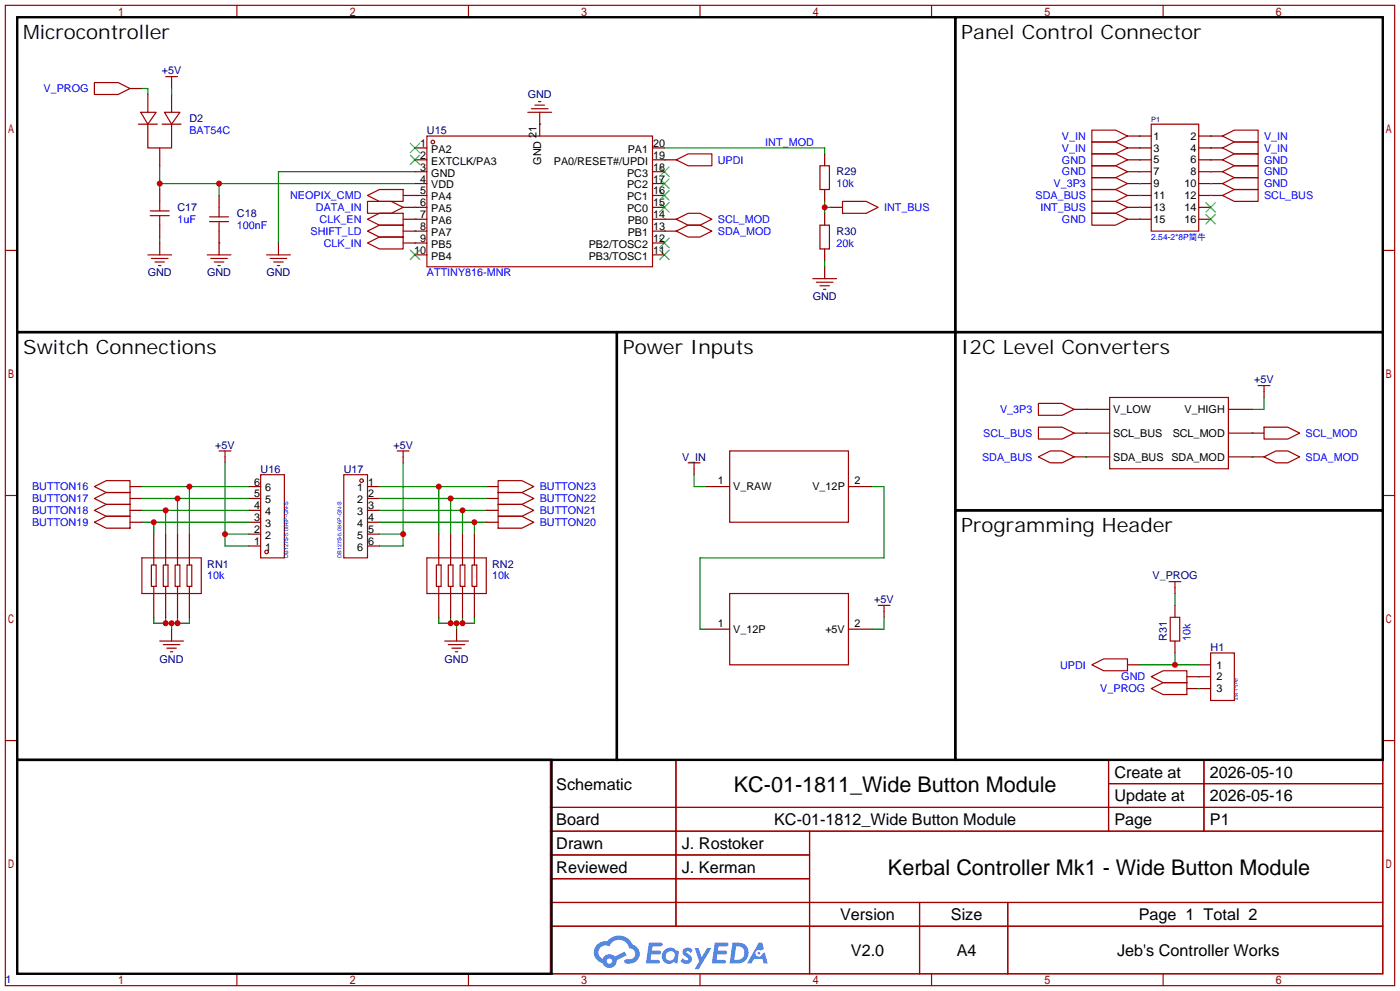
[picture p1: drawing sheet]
<svg xmlns="http://www.w3.org/2000/svg" width="299mm" height="212mm" viewBox="0 0 299 212" stroke-linecap="round" stroke-linejoin="round" font-family="sans-serif">
<g fill="none" stroke="#a10000" stroke-width=".25">
<path d="M1.1 1.1h297.2v209.6h-297.2zM3.7 3.7h292.1v204.5h-292.1zM50.7 1.1v2.6M100.2 1.1v2.6M149.7 1.1v2.6M199.3 1.1v2.6M248.8 1.1v2.6M1.1 53.5h2.6M295.8 53.5h2.5M1.1 105.9h2.6M295.8 105.9h2.5M1.1 158.3h2.6"/>
<path d="M295.8 158.3h2.5M117.7 162.4h178.1v45.8h-178.1zM117.7 172.6h178.1M117.7 177.7h178.1M144.6 162.4v35.6M173.2 177.7v30.5M237.1 162.4v15.3M237.1 167.5h58.7M257.5 162.4v15.3M117.7 182.8h55.5M117.7 192.9h178.1M117.7 187.8h55.5"/>
<path d="M117.7 198h178.1M196.7 192.9v15.3M215.6 192.9v15.3M50.7 208.2v2.5M100.2 208.2v2.5M149.7 208.2v2.5M199.3 208.2v2.5M248.8 208.2v2.5"/>
</g>
<g fill="#5487ff">
<path d="M146.3 202.8a1.3 1.3 0 0 1 1.8 .3l-.4 .6a.54 .54 0 0 0-.9-.2l.1 .2a1.28 1.28 0 0 1 .8 2 1.53 1.53 0 0 1-2.2-.3l.6-.6 .7 .5a.31 .31 0 0 0 .4-.3 .31 .31 0 0 0-.3-.3 1.12 1.12 0 0 1-.6-1.9z"/>
<path d="M148.6 202.7h.8l.7 1.9 1.2-1.9h.9l-2.7 4.5h-.9l.9-1.7z"/>
<path d="M138.8 201.5h1.6a1.31 1.31 0 0 1 1.3 .2 .4 .4 0 0 1-.4 .6h-1.7l-.2 .9h1.7a.4 .4 0 0 1 .3 .4 .4 .4 0 0 1-.4 .4h-1.7l-.1 1.2h1.3a.46 .46 0 0 1 .5 .1 .46 .46 0 0 1 .1 .5l-.3 .2h-2.6z"/>
<path d="M152.9 201.5h1.6a1.32 1.32 0 0 1 1.3 .2 .39 .39 0 0 1-.4 .6h-1.7l-.2 .9h1.7a.4 .4 0 0 1 .3 .4 .4 .4 0 0 1-.4 .4h-1.7l-.1 1.2h1.3a.46 .46 0 0 1 .5 .1 .46 .46 0 0 1 .1 .5l-.3 .2h-2.6z"/>
<path d="M162.3 201.5h.7l.4 1.3-.7 .4a.75 .75 0 0 0-1.1 .3 .75 .75 0 0 0 .5 1 .75 .75 0 0 0 1-.6l.5-.3 .6 2.4h-.8l-.3-1h-1.8l-.6 1h-.9z"/>
<path d="M156.7 201.5l-.6 4.5h1.4a2.27 2.27 0 0 0 2.6-2.3 2.27 2.27 0 0 0-2.7-2.2zM157.5 202.3a1.5 1.5 0 0 1 1.8 1.5 1.5 1.5 0 0 1-2 1.4h-.2z"/>
<path d="M142.1 203.1a1.6 1.6 0 0 0-.3 2.3 1.6 1.6 0 0 0 2.3 .2l.8 .4 .3-2.5-.2-.3h-.4a1.58 1.58 0 0 0-2.5-.1zM142.7 203.6a.98 .98 0 0 1 1.6 .5 .98 .98 0 0 1-1 1.2 .94 .94 0 0 1-.9-.6 .94 .94 0 0 1 .3-1.1z"/>
<path d="M127.8 201.9a2.37 2.37 0 0 0 1.1 4 1.54 1.54 0 0 0 1.8 1 1.54 1.54 0 0 0 1.2-1.6l2.2-1.1-.5-.8-2.1 1.1a1.57 1.57 0 0 0-2.6 .4 1.5 1.5 0 0 1-.7-2.1 1.5 1.5 0 0 1 2.1-.5 2.23 2.23 0 0 1 2.3-1.4 2.23 2.23 0 0 1 2 1.8 1.16 1.16 0 0 1 1.3 1.1 1.16 1.16 0 0 1-1.1 1.3h-.7a.47 .47 0 0 0-.6 .3 .47 .47 0 0 0 .5 .6 2.17 2.17 0 0 0 2.5-1 2.17 2.17 0 0 0-.4-2.7l-.8-.4a3.2 3.2 0 0 0-5.4-.7l-1.1 .1zM129.8 205.4a.58 .58 0 0 1 1.1 0 .58 .58 0 0 1-1.1 0z"/>
<circle cx="162.3" cy="203.8" r=".28"/>
</g>
<g fill="none" stroke="#a10000" stroke-width=".25">
<path d="M91.3 29.1h48.3v27.9h-48.3zM112.9 24h5.1M113.7 23.2h3.5M114.4 22.5h2.1M115.2 21.7h.5M144.7 34.2l2.5-1.3h5.1v2.5h-5.1zM78.6 46.9l2.6-1.3h5v2.5h-5zM78.6 49.4l2.6-1.3h5v2.6h-5zM78.6 51.9l2.6-1.2h5v2.5h-5zM144.7 46.9l2.5-1.3h2.5l2.6 1.3-2.6 1.2h-2.5zM144.7 49.4l2.5-1.3h2.5l2.6 1.3-2.6 1.3h-2.5zM180.2 43.1h5.1l2.5 1.2-2.5 1.3h-5.1z"/>
<circle cx="92.6" cy="30.4" r=".38"/>
</g>
<g fill="none" stroke="#870000" stroke-width=".25">
<path d="M88.8 31.6h2.5M88.8 34.2h2.5M88.8 36.7h2.5M88.8 39.2h2.5M115.4 24v5.1M139.6 31.6h2.5M139.6 34.2h5.1M139.6 36.7h2.5M139.6 39.2h2.5M86.2 46.9h5.1M86.2 49.4h5.1M86.2 51.9h5.1"/>
<path d="M88.8 41.8h2.5M88.8 44.3h2.5M88.8 54.5h2.5M139.6 41.8h2.5M139.6 44.3h2.5M139.6 46.9h5.1M139.6 49.4h5.1M139.6 51.9h2.5M139.6 54.5h2.5M177.7 44.3h2.5"/>
</g>
<g fill="none" stroke="#3c3" stroke-width=".25">
<path d="M87.8 30.6l2 2M87.8 33.1l2 2.1M89.8 30.6l-2 2M89.8 33.1l-2 2.1M141.1 38.2l2 2.1M141.1 35.7l2 2M143.1 38.2l-2 2.1M143.1 35.7l-2 2M87.8 53.5l2 2M89.8 53.5l-2 2M141.1 53.5l2 2M141.1 50.9l2 2.1"/>
<path d="M141.1 43.3l2 2M141.1 40.8l2 2M143.1 53.5l-2 2M143.1 50.9l-2 2.1M143.1 43.3l-2 2M143.1 40.8l-2 2"/>
</g>
<path d="M3.7 3.7h200.6v67.3h-200.6zM204.3 3.7h91.5v67.3h-91.5zM3.7 71h128.3v91.4h-128.3zM3.7 162.4h114.3v45.8h-114.3z" fill="none" stroke="#000" stroke-width=".51"/>
<path d="M34.2 39.2h54.6M34.2 35.4v5.1M46.9 39.2v2.6M115.4 26.5h.1" fill="none" stroke="#008700" stroke-width=".25"/>
<g fill="#c00">
<circle cx="34.2" cy="39.2" r=".63"/>
<circle cx="46.9" cy="39.2" r=".63"/>
</g>
<g fill="none" stroke="#008700" stroke-width=".25">
<path d="M88.8 36.7h-29.2v15.2M142.1 34.2h.1M34.2 50.7v1.2M46.9 51.9h.1M88.8 46.9h.1M88.8 49.4h.1M88.8 51.9h.1M88.8 44.3h.1M142.1 46.9h.1M142.1 49.4h.1M232.3 87.5h.1M232.3 97.7h.1"/>
<path d="M232.3 92.6h.1M267.8 97.7h.1M267.8 92.6h.1M270.4 85v2.5h-2.6M148.5 101.5v2.5h2.5M186.6 104h2.5v15.3h-39.4v15.2h1.3M251.3 139.6v2.5M243.7 142.1h12.7"/>
</g>
<g fill="none" stroke="#870000" stroke-width=".25">
<path d="M34.2 40.5v2.6M34.2 48.1v2.6M34.2 51.9v2.6M46.9 41.8v2.5M46.9 49.4v5.1M59.6 51.9v2.6M86.2 44.3h2.6M229.7 87.5h7.7M229.7 97.7h7.7M229.7 92.6h7.7M262.8 87.5h5M262.8 97.7h7.6"/>
<path d="M262.8 92.6h7.6M270.4 83.7v1.3M148.5 100.2v1.3M151 104h5.1M181.5 104h5.1M151 134.5h5.1M181.5 134.5h5.1M241.2 142.1h2.5M256.4 147.2h2.6M256.4 142.1h2.6M256.4 144.7h2.6"/>
</g>
<g fill="none" stroke="#a10000" stroke-width=".25">
<path d="M31.6 54.5h5.1M32.1 46.1h4.1M32.1 45.1h4.1M32.4 55.2h3.5M33.1 56h2.1M33.9 56.8h.5M34.2 43.1v2M34.2 46.1v2M44.3 54.5h5.1M44.8 46.4h4.1M44.8 47.4h4.1M45.1 55.2h3.5"/>
<path d="M45.8 56h2.1M46.6 56.8h.5M46.9 44.3v2.1M46.9 47.4v2M57 54.5h5.1M57.8 55.2h3.5M58.5 56h2.1M59.3 56.8h.5M78.6 43.1h5.1l2.5 1.2-2.5 1.3h-5.1zM147.2 98.9h2.5M148.5 98.9v1.3M156.1 96.4h25.4v15.2h-25.4z"/>
<path d="M222.1 86.2h5.1l2.5 1.3-2.5 1.3h-5.1zM222.1 97.7l2.6-1.3h2.5l2.5 1.3-2.5 1.2h-2.5zM222.1 91.3h5.1l2.5 1.3-2.5 1.3h-5.1zM237.4 85h25.4v15.2h-25.4zM269.1 82.4h2.6M270.4 97.7l2.5-1.3h2.6l2.5 1.3-2.5 1.2h-2.6zM270.4 91.3h5.1l2.5 1.3-2.5 1.3h-5.1zM270.4 82.4v1.3M156.1 126.9h25.4v15.2h-25.4zM259 139.6h5v10.1h-5zM233.6 142.1l2.5-1.3h5.1v2.6h-5.1z"/>
</g>
<path d="M132 71h72.3v91.4h-72.3zM204.3 71h91.5v38.1h-91.5z" fill="none" stroke="#000" stroke-width=".51"/>
<circle cx="251.3" cy="142.1" r=".63" fill="#c00"/>
<g fill="none" stroke="#870000" stroke-width=".25">
<path d="M27.8 18.9h2.6M36.7 17.7v1.2M31.6 20.2v3.8M34.2 31.6v3.8M36.7 20.2v3.8M176.4 32.9v2.5M176.4 40.5v2.6M176.4 45.6v2.5M176.4 53.2v2.6M189.1 130.7v1.3M251.3 125.6v1.3M251.3 129.4v2.6"/>
<path d="M251.3 137v2.6M253.9 144.7h2.5M253.9 147.2h2.5"/>
</g>
<g fill="none" stroke="#a10000" stroke-width=".25">
<path d="M20.2 17.7h5.1l2.5 1.2-2.5 1.3h-5.1zM35.4 16.4h2.6M36.7 16.4v1.3M29.6 26.5h4.1M30.1 24h3.3l-1.8 2.5zM31.6 26.5v5.1h5.1v-5.1M34.7 26.5h4M35.2 24h3.3l-1.8 2.5zM175.4 35.4h2v5.1h-2zM175.4 48.1h2v5.1h-2zM187.8 129.4h2.6M189.1 129.4v1.3"/>
<path d="M250.1 124.3h2.5M250.3 132h2v5h-2zM251.3 124.3v1.3M246.3 144.7l2.5-1.3h5.1v2.5h-5.1zM246.3 147.2l2.5-1.3h5.1v2.6h-5.1z"/>
</g>
<path d="M30.4 18.9h1.2v1.3M36.7 18.9v1.3M142.1 31.6h34.3v1.3M176.4 43.1v2.5M176.4 44.3h1.3M189.1 132v2.5h-2.5M251.3 126.9v2.5M256.4 144.7h.1M256.4 147.2h.1" fill="none" stroke="#008700" stroke-width=".25"/>
<path d="M204.3 109.1h91.5v53.3h-91.5z" fill="none" stroke="#000" stroke-width=".51"/>
<circle cx="176.4" cy="44.3" r=".63" fill="#c00"/>
<g fill="none" stroke="#870000" stroke-width=".25">
<path d="M241.2 29.1h5.1M241.2 31.6h5.1M241.2 34.2h5.1M241.2 36.7h5.1M241.2 39.2h5.1M256.4 29.1h5.1M256.4 31.6h5.1M256.4 34.2h5.1M256.4 36.7h5.1M256.4 39.2h5.1M86.2 41.8h2.6M176.4 57v2.6"/>
<path d="M241.2 41.8h5.1M241.2 44.3h5.1M241.2 46.9h5.1M256.4 41.8h5.1M256.4 44.3h2.6M256.4 46.9h2.6M27.8 106.6h2.6M27.8 104h2.6M53.2 116.7h2.6M53.2 114.2h2.6M53.2 111.6h2.6M53.2 109.1h2.6"/>
<path d="M53.2 106.6h2.6M53.2 104h2.6M78.6 116.7h2.6M78.6 114.2h2.6M78.6 111.6h2.6M78.6 109.1h2.6M78.6 106.6h2.6M78.6 104h2.6"/>
</g>
<g fill="none" stroke="#a10000" stroke-width=".25">
<path d="M233.6 38h5l2.6 1.2-2.6 1.3h-5zM233.6 27.8h5l2.6 1.3-2.6 1.3h-5zM233.6 30.4h5l2.6 1.2-2.6 1.3h-5zM233.6 32.9h5l2.6 1.3-2.6 1.2h-5zM233.6 35.4h5l2.6 1.3-2.6 1.3h-5zM246.3 26.5h10.1v22.9h-10.1zM261.5 31.6l2.5-1.2h5.1v2.5h-5.1zM261.5 29.1l2.5-1.3h5.1v2.6h-5.1zM261.5 34.2l2.5-1.3h5.1v2.5h-5.1zM261.5 36.7l2.5-1.3h5.1v2.6h-5.1zM261.5 39.2l2.5-1.2h5.1v2.5h-5.1zM78.6 41.8l2.6-1.3h5v2.6h-5z"/>
<path d="M173.9 59.6h5M233.6 45.6h5l2.6 1.3-2.6 1.2h-5zM233.6 43.1h5l2.6 1.2-2.6 1.3h-5zM233.6 40.5h5l2.6 1.3-2.6 1.3h-5zM261.5 41.8l2.5-1.3h5.1v2.6h-5.1zM174.6 60.3h3.6M175.4 61.1h2M176.1 61.8h.6M20.2 104l2.5-1.3h5.1v2.6h-5.1zM20.2 106.6l2.5-1.3h5.1v2.5h-5.1zM55.8 101.5h5v17.8h-5zM73.5 101.5h5.1v17.8h-5.1z"/>
<circle cx="57" cy="118" r=".38"/>
<circle cx="77.3" cy="102.7" r=".38"/>
</g>
<g fill="none" stroke="#008700" stroke-width=".25">
<path d="M243.7 39.2h.1M243.7 29.1h.1M243.7 31.6h.1M243.7 34.2h.1M243.7 36.7h.1M259 31.6h.1M259 29.1h.1M259 34.2h.1M259 36.7h.1M259 39.2h.1M88.8 41.8h.1M176.4 55.8v1.2"/>
<path d="M243.7 46.9h.1M243.7 44.3h.1M243.7 41.8h.1M259 41.8h.1M30.4 104h22.8M40.5 104v10.2"/>
</g>
<path d="M257.9 43.3l2.1 2M257.9 45.8l2.1 2.1M260 43.3l-2.1 2M260 45.8l-2.1 2.1" fill="none" stroke="#3c3" stroke-width=".25"/>
<circle cx="40.5" cy="104" r=".63" fill="#c00"/>
<path d="M30.4 106.6h22.8M38 106.6v7.6" fill="none" stroke="#008700" stroke-width=".25"/>
<circle cx="38" cy="106.6" r=".63" fill="#c00"/>
<path d="M30.4 111.6h22.8M32.9 111.6v2.6" fill="none" stroke="#008700" stroke-width=".25"/>
<circle cx="32.9" cy="111.6" r=".63" fill="#c00"/>
<path d="M30.4 109.1h22.8M35.4 109.1v5.1" fill="none" stroke="#008700" stroke-width=".25"/>
<circle cx="35.4" cy="109.1" r=".63" fill="#c00"/>
<path d="M27.8 111.6h2.6M27.8 109.1h2.6M36.7 134.5v2.5" fill="none" stroke="#870000" stroke-width=".25"/>
<path d="M20.2 111.6l2.5-1.2h5.1v2.5h-5.1zM20.2 109.1l2.5-1.3h5.1v2.6h-5.1zM34.2 137h5M34.9 137.8h3.6M35.7 138.6h2M36.4 139.3h.6" fill="none" stroke="#a10000" stroke-width=".25"/>
<path d="M32.9 132v1.2h7.6v-1.2M35.4 132v1.2M36.7 133.2v1.3M38 132v1.2" fill="none" stroke="#008700" stroke-width=".25"/>
<g fill="#c00">
<circle cx="36.7" cy="133.2" r=".63"/>
<circle cx="38" cy="133.2" r=".63"/>
<circle cx="35.4" cy="133.2" r=".63"/>
</g>
<path d="M48.1 97.7v1.2M32.9 114.2v5.1M35.4 114.2v5.1M38 114.2v5.1M40.5 114.2v5.1M32.9 126.9v5.1M35.4 126.9v5.1M38 126.9v5.1M40.5 126.9v5.1" fill="none" stroke="#870000" stroke-width=".25"/>
<g fill="none" stroke="#a10000" stroke-width=".25">
<path d="M46.9 96.4h2.5M48.1 96.4v1.3M30.4 119.3h12.7v7.6h-12.7zM32.9 119.3v1.5M35.4 119.3v1.5M38 119.3v1.5M40.5 119.3v1.5M32.4 120.8h1v4.5h-1zM32.9 125.3v1.6M34.9 120.8h1v4.5h-1zM35.4 125.3v1.6M37.5 120.8h1v4.5h-1z"/>
<path d="M38 125.3v1.6M40 120.8h1v4.5h-1zM40.5 125.3v1.6"/>
</g>
<path d="M48.1 98.9v17.8h5.1M48.1 114.2h5.1" fill="none" stroke="#008700" stroke-width=".25"/>
<circle cx="48.1" cy="114.2" r=".63" fill="#c00"/>
<path d="M86.2 97.7v1.2" fill="none" stroke="#870000" stroke-width=".25"/>
<path d="M85 96.4h2.5M86.2 96.4v1.3" fill="none" stroke="#a10000" stroke-width=".25"/>
<path d="M86.2 98.9v17.8h-5M81.2 114.2h5" fill="none" stroke="#008700" stroke-width=".25"/>
<circle cx="86.2" cy="114.2" r=".63" fill="#c00"/>
<path d="M104 104h2.6M104 106.6h2.6" fill="none" stroke="#870000" stroke-width=".25"/>
<path d="M106.6 102.7h5l2.6 1.3-2.6 1.3h-5zM106.6 105.3h5l2.6 1.3-2.6 1.2h-5z" fill="none" stroke="#a10000" stroke-width=".25"/>
<path d="M81.2 104h22.8M93.9 104v10.2" fill="none" stroke="#008700" stroke-width=".25"/>
<circle cx="93.9" cy="104" r=".63" fill="#c00"/>
<path d="M81.2 106.6h22.8M96.4 106.6v7.6" fill="none" stroke="#008700" stroke-width=".25"/>
<circle cx="96.4" cy="106.6" r=".63" fill="#c00"/>
<path d="M81.2 111.6h22.8M101.5 111.6v2.6" fill="none" stroke="#008700" stroke-width=".25"/>
<circle cx="101.5" cy="111.6" r=".63" fill="#c00"/>
<path d="M81.2 109.1h22.8M98.9 109.1v5.1" fill="none" stroke="#008700" stroke-width=".25"/>
<circle cx="98.9" cy="109.1" r=".63" fill="#c00"/>
<path d="M104 111.6h2.6M104 109.1h2.6M97.7 134.5v2.5" fill="none" stroke="#870000" stroke-width=".25"/>
<path d="M106.6 110.4h5l2.6 1.2-2.6 1.3h-5zM106.6 107.8h5l2.6 1.3-2.6 1.3h-5zM95.1 137h5.1M95.9 137.8h3.5M96.6 138.6h2.1M97.4 139.3h.5" fill="none" stroke="#a10000" stroke-width=".25"/>
<path d="M93.9 132v1.2h7.6v-1.2M96.4 132v1.2M97.7 133.2v1.3M98.9 132v1.2" fill="none" stroke="#008700" stroke-width=".25"/>
<g fill="#c00">
<circle cx="97.7" cy="133.2" r=".63"/>
<circle cx="96.4" cy="133.2" r=".63"/>
<circle cx="98.9" cy="133.2" r=".63"/>
</g>
<path d="M93.9 114.2v5.1M96.4 114.2v5.1M98.9 114.2v5.1M101.5 114.2v5.1M93.9 126.9v5.1M96.4 126.9v5.1M98.9 126.9v5.1M101.5 126.9v5.1" fill="none" stroke="#870000" stroke-width=".25"/>
<g fill="none" stroke="#a10000" stroke-width=".25">
<path d="M91.3 119.3h12.7v7.6h-12.7zM93.9 119.3v1.5M96.4 119.3v1.5M98.9 119.3v1.5M101.5 119.3v1.5M93.3 120.8h1.1v4.5h-1.1zM93.9 125.3v1.6M95.9 120.8h1v4.5h-1zM96.4 125.3v1.6M98.4 120.8h1v4.5h-1zM98.9 125.3v1.6M101 120.8h1v4.5h-1z"/>
<path d="M101.5 125.3v1.6"/>
</g>
<g font-size="4.6">
<text x="157" y="169.4">KC-01-1811_Wide Button Module</text>
<text x="189.9" y="187.1">Kerbal Controller Mk1 - Wide Button Module</text>
</g>
<g font-size="4.2">
<text x="5" y="8.3">Microcontroller</text>
<text x="205.6" y="8.3">Panel Control Connector</text>
<text x="5" y="75.6">Switch Connections</text>
<text x="133.2" y="75.6">Power Inputs</text>
<text x="205.6" y="75.6">I2C Level Converters</text>
<text x="205.6" y="113.7">Programming Header</text>
</g>
<g font-size="3.5">
<text x="238.4" y="166.2">Create at</text>
<text x="258.8" y="166.2">2026-05-10</text>
<text x="119" y="168.8">Schematic</text>
<text x="238.4" y="171.3">Update at</text>
<text x="258.8" y="171.3">2026-05-16</text>
<text x="119" y="176.4">Board</text>
<text x="165.6" y="176.4">KC-01-1812_Wide Button Module</text>
<text x="238.4" y="176.4">Page</text>
<text x="258.8" y="176.4">P1</text>
<text x="119" y="181.5">Drawn</text>
<text x="145.9" y="181.5">J. Rostoker</text>
<text x="119" y="186.6">Reviewed</text>
<text x="145.9" y="186.6">J. Kerman</text>
<text x="179.7" y="196.7">Version</text>
<text x="203.4" y="196.7">Size</text>
<text x="243.6" y="196.7">Page 1 Total 2</text>
<text x="182" y="204.3">V2.0</text>
<text x="204.7" y="204.3">A4</text>
<text x="239" y="204.3">Jeb's Controller Works</text>
</g>
<g font-size="2.3" fill="#000080">
<text x="34.6" y="15.9">+5V</text>
<text x="112.9" y="21">GND</text>
<text x="40.5" y="26.1">D2</text>
<text x="91.3" y="28.6">U15</text>
<text x="178.9" y="37.5">R29</text>
<text x="38" y="45.1">C17</text>
<text x="50.7" y="46.4">C18</text>
<text x="178.9" y="50.2">R30</text>
<text x="31.6" y="59.1">GND</text>
<text x="44.3" y="59.1">GND</text>
<text x="57" y="59.1">GND</text>
<text x="173.8" y="64.2">GND</text>
<text x="268.3" y="82">+5V</text>
<text x="46" y="95.9">+5V</text>
<text x="84.1" y="95.9">+5V</text>
<text x="55.8" y="101">U16</text>
<text x="73.5" y="101">U17</text>
<text x="145.9" y="98.5">V_IN</text>
<text x="44.3" y="121.3">RN1</text>
<text x="105.3" y="121.3">RN2</text>
<text x="246.5" y="123.9">V_PROG</text>
<text x="187" y="129">+5V</text>
<text x="249.6" y="137" transform="rotate(-90 249.6 137)">R31</text>
<text x="34.1" y="141.7">GND</text>
<text x="95.1" y="141.7">GND</text>
<text x="259" y="139.1">H1</text>
<text x="1.1" y="210.2">1</text>
</g>
<g font-size="2.3" fill="#00f">
<text x="9.3" y="19.7">V_PROG</text>
<text x="40.5" y="28.6">BAT54C</text>
<text x="227.2" y="29.9">V_IN</text>
<text x="270.4" y="29.9">V_IN</text>
<text x="153.5" y="35">UPDI</text>
<text x="163.7" y="31.2">INT_MOD</text>
<text x="227.2" y="32.4">V_IN</text>
<text x="227.2" y="35">GND</text>
<text x="270.4" y="32.4">V_IN</text>
<text x="270.4" y="35">GND</text>
<text x="178.9" y="40.1">10k</text>
<text x="225.4" y="40.1">V_3P3</text>
<text x="227.2" y="37.5">GND</text>
<text x="270.4" y="37.5">GND</text>
<text x="270.4" y="40.1">GND</text>
<text x="38" y="47.7">1uF</text>
<text x="62.1" y="42.6">NEOPIX_CMD</text>
<text x="67.6" y="45.1">DATA_IN</text>
<text x="68.4" y="47.7">CLK_EN</text>
<text x="153.5" y="47.7">SCL_MOD</text>
<text x="189.1" y="45.1">INT_BUS</text>
<text x="221.5" y="42.6">SDA_BUS</text>
<text x="222.5" y="45.1">INT_BUS</text>
<text x="227.2" y="47.7">GND</text>
<text x="270.4" y="42.6">SCL_BUS</text>
<text x="50.7" y="48.9">100nF</text>
<text x="66.4" y="50.2">SHIFT_LD</text>
<text x="69.3" y="52.8">CLK_IN</text>
<text x="153.5" y="50.2">SDA_MOD</text>
<text x="178.9" y="52.8">20k</text>
<text x="91.3" y="59.1">ATTINY816-MNR</text>
<text x="213.9" y="88.3">V_3P3</text>
<text x="210.3" y="93.4">SCL_BUS</text>
<text x="279.3" y="93.4">SCL_MOD</text>
<text x="210.1" y="98.5">SDA_BUS</text>
<text x="279.3" y="98.5">SDA_MOD</text>
<text x="6.9" y="104.8">BUTTON16</text>
<text x="6.9" y="107.4">BUTTON17</text>
<text x="115.4" y="104.8">BUTTON23</text>
<text x="115.4" y="107.4">BUTTON22</text>
<text x="6.9" y="112.4">BUTTON19</text>
<text x="6.9" y="109.9">BUTTON18</text>
<text x="115.4" y="112.4">BUTTON20</text>
<text x="115.4" y="109.9">BUTTON21</text>
<text x="44.3" y="123.9">10k</text>
<text x="105.3" y="123.9">10k</text>
<text x="254.7" y="137" transform="rotate(-90 254.7 137)">10k</text>
<text x="226.8" y="142.9">UPDI</text>
<text x="235.4" y="148">V_PROG</text>
<text x="239.9" y="145.5">GND</text>
</g>
<g font-size="2.3">
<text x="114.7" y="29.6" transform="rotate(-90 114.7 29.6)">21</text>
<text x="246.8" y="29.9">1</text>
<text x="254.6" y="29.9">2</text>
<text x="89.9" y="31.4">1</text>
<text x="89.9" y="33.9">2</text>
<text x="92.3" y="32.7">PA2</text>
<text x="92.3" y="35.2">EXTCLK/PA3</text>
<text x="115.7" y="35.2" transform="rotate(-90 115.7 35.2)">GND</text>
<text x="118.5" y="35.2">PA0/RESET#/UPDI</text>
<text x="134.3" y="32.7">PA1</text>
<text x="139.7" y="33.9">19</text>
<text x="139.7" y="31.4">20</text>
<text x="246.8" y="32.4">3</text>
<text x="246.8" y="34.9">5</text>
<text x="254.6" y="32.4">4</text>
<text x="254.6" y="34.9">6</text>
<text x="89.9" y="36.5">3</text>
<text x="89.9" y="39">4</text>
<text x="89.9" y="41.6">5</text>
<text x="92.3" y="37.7">GND</text>
<text x="92.3" y="40.3">VDD</text>
<text x="134.1" y="40.3">PC2</text>
<text x="134.1" y="37.7">PC3</text>
<text x="139.7" y="41.6">16</text>
<text x="139.7" y="39">17</text>
<text x="139.7" y="36.5">18</text>
<text x="246.8" y="37.5">7</text>
<text x="246.8" y="40">9</text>
<text x="253.3" y="40">10</text>
<text x="254.6" y="37.5">8</text>
<text x="89.9" y="44.1">6</text>
<text x="89.9" y="46.6">7</text>
<text x="92.3" y="42.8">PA4</text>
<text x="92.3" y="45.4">PA5</text>
<text x="92.3" y="47.9">PA6</text>
<text x="134.1" y="45.4">PC0</text>
<text x="134.1" y="42.8">PC1</text>
<text x="134.3" y="47.9">PB0</text>
<text x="139.7" y="46.6">14</text>
<text x="139.7" y="44.1">15</text>
<text x="246.8" y="42.6">11</text>
<text x="246.8" y="45.1">13</text>
<text x="246.8" y="47.6">15</text>
<text x="253.3" y="42.6">12</text>
<text x="253.3" y="45.1">14</text>
<text x="253.3" y="47.6">16</text>
<text x="89.9" y="49.2">8</text>
<text x="89.9" y="51.7">9</text>
<text x="92.3" y="50.4">PA7</text>
<text x="92.3" y="53">PB5</text>
<text x="125.9" y="53">PB2/TOSC2</text>
<text x="134.3" y="50.4">PB1</text>
<text x="139.7" y="51.7">12</text>
<text x="139.7" y="49.2">13</text>
<text x="88.6" y="54.3">10</text>
<text x="92.3" y="55.5">PB4</text>
<text x="125.9" y="55.5">PB3/TOSC1</text>
<text x="139.7" y="54.3">11</text>
<text x="238.1" y="88.3">V_LOW</text>
<text x="253.4" y="88.3">V_HIGH</text>
<text x="238.1" y="93.4">SCL_BUS</text>
<text x="250.8" y="93.4">SCL_MOD</text>
<text x="238.1" y="98.5">SDA_BUS</text>
<text x="250.6" y="98.5">SDA_MOD</text>
<text x="54.3" y="106.3">5</text>
<text x="54.3" y="103.8">6</text>
<text x="56.7" y="107.6">5</text>
<text x="56.7" y="105.1">6</text>
<text x="76.4" y="105.1">1</text>
<text x="76.4" y="107.6">2</text>
<text x="78.7" y="103.8">1</text>
<text x="78.7" y="106.3">2</text>
<text x="153.5" y="103.6">1</text>
<text x="156.8" y="104.8">V_RAW</text>
<text x="173.8" y="104.8">V_12P</text>
<text x="182.8" y="103.6">2</text>
<text x="54.3" y="113.9">2</text>
<text x="54.3" y="111.4">3</text>
<text x="54.3" y="108.9">4</text>
<text x="56.7" y="112.7">3</text>
<text x="56.7" y="110.1">4</text>
<text x="76.4" y="110.1">3</text>
<text x="76.4" y="112.7">4</text>
<text x="78.7" y="108.9">3</text>
<text x="78.7" y="111.4">4</text>
<text x="78.7" y="113.9">5</text>
<text x="54.3" y="116.5">1</text>
<text x="56.7" y="117.8">1</text>
<text x="56.7" y="115.2">2</text>
<text x="76.4" y="115.2">5</text>
<text x="76.4" y="117.8">6</text>
<text x="78.7" y="116.5">6</text>
<text x="153.5" y="134">1</text>
<text x="156.8" y="135.3">V_12P</text>
<text x="176.5" y="135.3">+5V</text>
<text x="182.8" y="134">2</text>
<text x="260.2" y="142.9">1</text>
<text x="260.2" y="148">3</text>
<text x="260.2" y="145.4">2</text>
</g>
<text font-size="1.8" fill="#00f" x="246.3" y="51.4">2.54-2*8P简牛</text>
<text font-size="1.6" fill="#000080" x="246.3" y="26.1">P1</text>
<g font-size="1.2" fill="#00f">
<text x="61.6" y="119.3" transform="rotate(-90 61.6 119.3)">DB127S-5.08-6P-GN-S</text>
<text x="73.1" y="119.3" transform="rotate(-90 73.1 119.3)">DB127S-5.08-6P-GN-S</text>
</g>
<text font-size=".9" fill="#00f" x="264.8" y="149.7" transform="rotate(-90 264.8 149.7)">2.54-1*3P针</text>
</svg>
